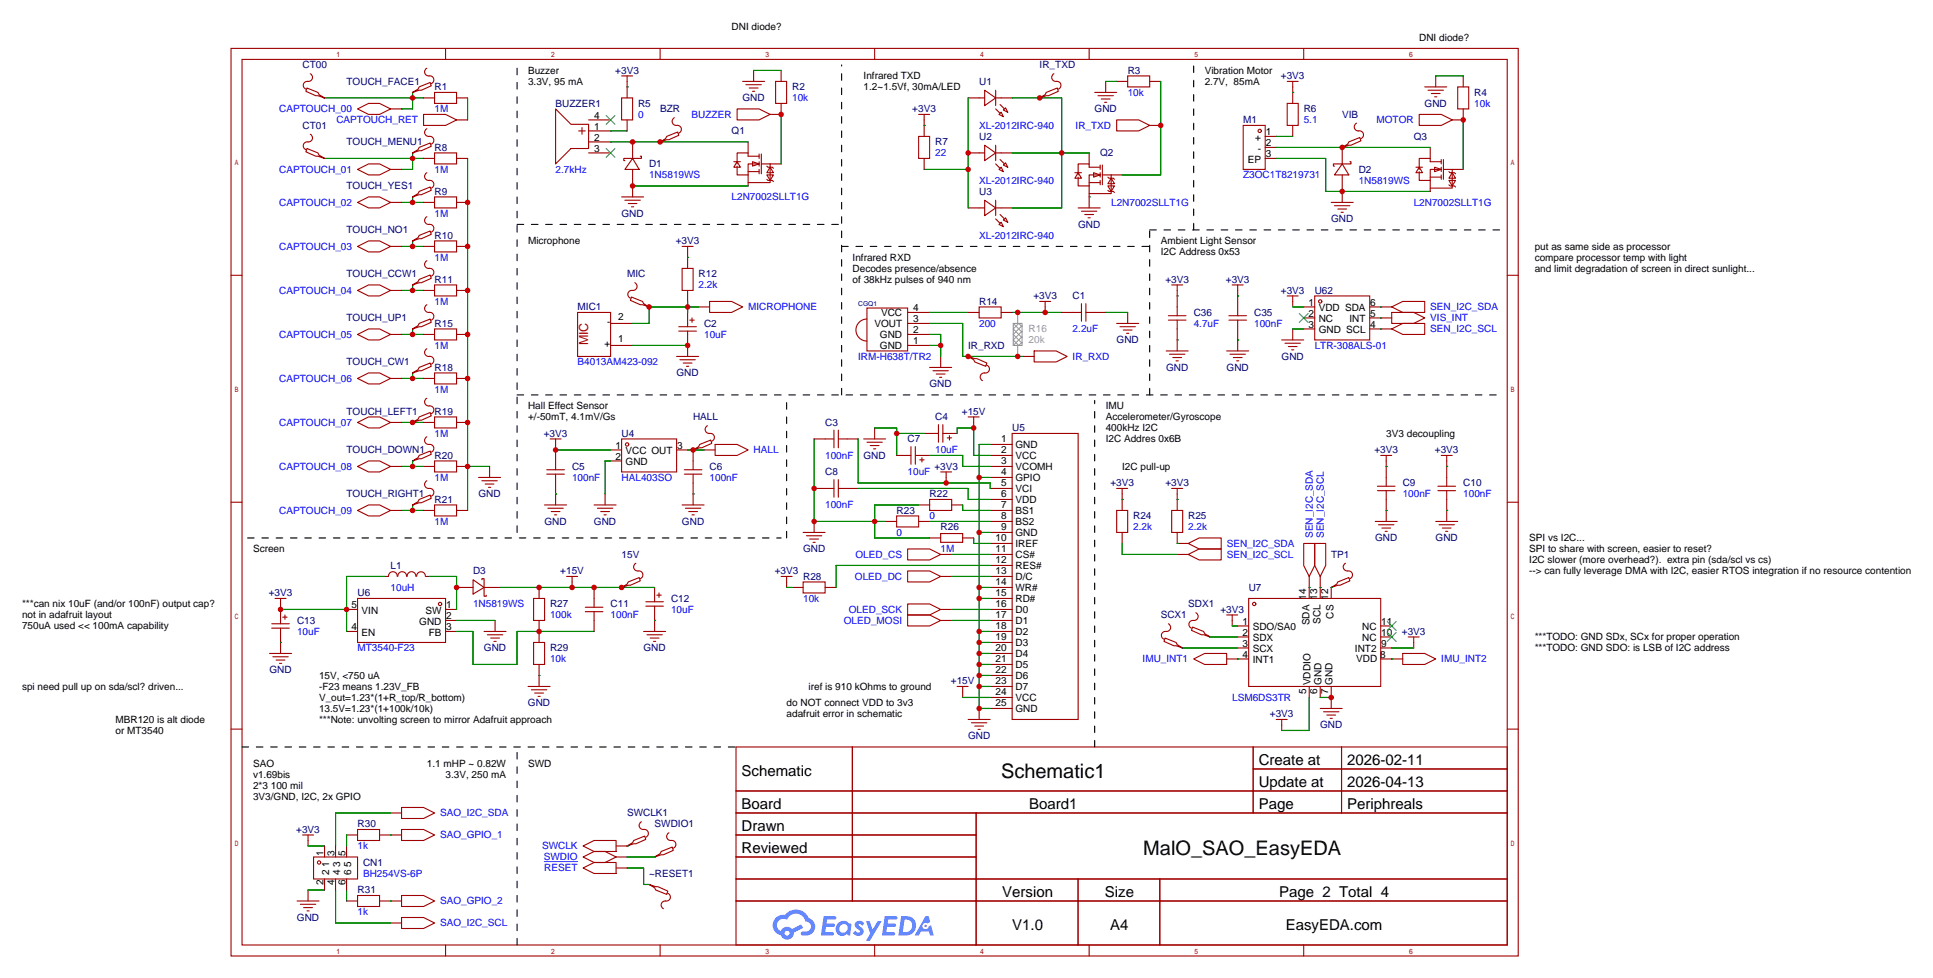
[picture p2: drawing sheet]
<svg xmlns="http://www.w3.org/2000/svg" width="446mm" height="226mm" viewBox="0 0 446 226" stroke-linecap="round" stroke-linejoin="round" font-family="sans-serif">
<g fill="none" stroke="#a10000" stroke-width=".25">
<path d="M53.3 11.2h297.2v209.5h-297.2zM55.9 13.7h292.1v204.5h-292.1zM102.9 11.2v2.5M152.4 11.2v2.5M201.9 11.2v2.5M251.5 11.2v2.5M301 11.2v2.5M53.3 63.6h2.6M348 63.6h2.5M53.3 116h2.6M348 116h2.5M53.3 168.3h2.6"/>
<path d="M169.9 172.5h178.1v45.7h-178.1zM196.8 172.5v35.5M289.3 172.5v15.2M289.3 177.5h58.7M309.7 172.5v15.2M348 168.3h2.5M169.9 182.6h178.1M169.9 187.7h178.1M169.9 192.8h55.5M169.9 197.9h55.5M225.4 187.7v30.5M102.9 218.2v2.5"/>
<path d="M152.4 218.2v2.5M169.9 202.9h178.1M169.9 208h178.1M201.9 218.2v2.5M248.9 202.9v15.3M251.5 218.2v2.5M267.8 202.9v15.3M301 218.2v2.5"/>
</g>
<g fill="#5487ff">
<path d="M197.7 212.9a1.3 1.3 0 0 1 1.8 .2l-.4 .7a.54 .54 0 0 0-.9-.3l.1 .2a1.28 1.28 0 0 1 .8 2.1 1.53 1.53 0 0 1-2.2-.3l.5-.6 .8 .4a.31 .31 0 0 0 .4-.2 .31 .31 0 0 0-.3-.4 1.12 1.12 0 0 1-.6-1.8z"/>
<path d="M199.9 212.7h.9l.6 2 1.2-2h.9l-2.7 4.5h-.9l1-1.7z"/>
<path d="M190.2 211.5h2.2a.46 .46 0 0 1 .5 .1 .46 .46 0 0 1 .1 .5l-.3 .2h-1.8l-.1 .9h1.6a.4 .4 0 0 1 .4 .5 .4 .4 0 0 1-.4 .3h-1.7l-.2 1.2h1.4a.46 .46 0 0 1 .5 .1 .46 .46 0 0 1 .1 .5l-.3 .2h-2.7z"/>
<path d="M204.3 211.5h2.2a.47 .47 0 0 1 .5 .1 .47 .47 0 0 1 .2 .5l-.4 .2h-1.8l-.1 .9h1.7a.4 .4 0 0 1 .3 .5 .4 .4 0 0 1-.4 .3h-1.7l-.2 1.2h1.4a.46 .46 0 0 1 .5 .1 .46 .46 0 0 1 .1 .5l-.3 .2h-2.7z"/>
<path d="M213.7 211.5h.7l.4 1.4-.7 .3a.75 .75 0 0 0-1.1 .3 .75 .75 0 0 0 .5 1.1 .75 .75 0 0 0 .9-.7l.5-.3 .7 2.4h-.9l-.2-1h-1.9l-.5 1h-.9z"/>
<path d="M208.1 211.5l-.7 4.5h1.5a2.27 2.27 0 0 0 2.6-2.3 2.27 2.27 0 0 0-2.7-2.2zM208.8 212.3a1.5 1.5 0 0 1 1.8 1.5 1.5 1.5 0 0 1-1.9 1.4h-.3z"/>
<path d="M193.5 213.1a1.6 1.6 0 0 0-.3 2.3 1.6 1.6 0 0 0 2.3 .2l.8 .4 .3-2.5-.2-.2-.4-.1a1.58 1.58 0 0 0-2.5-.1zM194.1 213.7a.99 .99 0 0 1 1.6 .5 .99 .99 0 0 1-1.3 1.1 .98 .98 0 0 1-.3-1.6z"/>
<path d="M179.1 211.9a2.37 2.37 0 0 0 1.2 4 1.54 1.54 0 0 0 1.7 1 1.54 1.54 0 0 0 1.3-1.6l2.1-1.1-.5-.7-2 1a1.57 1.57 0 0 0-2.6 .5 1.5 1.5 0 0 1-.8-2.1 1.5 1.5 0 0 1 2.2-.5 2.23 2.23 0 0 1 2.3-1.5 2.23 2.23 0 0 1 2 1.9 1.16 1.16 0 0 1 1.2 1 1.16 1.16 0 0 1-1.1 1.3h-.6a.47 .47 0 0 0-.6 .4 .47 .47 0 0 0 .4 .5 2.14 2.14 0 0 0 2.7-1.3 2.14 2.14 0 0 0-1.3-2.7 3.2 3.2 0 0 0-5.5-.8l-1.1 .1zM181.2 215.5a.58 .58 0 0 1 1.1 0 .58 .58 0 0 1-1.1 0z"/>
<circle cx="213.7" cy="213.8" r=".28"/>
</g>
<g fill="none" stroke="#a10000" stroke-width=".25">
<path d="M71.6 17a.98 .98 0 0 1 .5 1.3 .98 .98 0 0 1-1.3 .5 .93 .93 0 0 0-.8 .8 .93 .93 0 0 0 .6 1M98.6 15.7a.98 .98 0 0 0-.5 1.3 .98 .98 0 0 0 1.3 .5 .93 .93 0 0 1 .8 .8 .93 .93 0 0 1-.6 1M143.5 17.5h2.5M144.8 17.5v5.1M171.4 18.8h5.1M172.2 19.6h3.6M174 16.3v2.5M179.1 18.8h2.5v5.1h-2.5zM180.3 16.3v2.5M243.3 17a.98 .98 0 0 0-.4 1.3 .98 .98 0 0 0 1.3 .5 .93 .93 0 0 1 .7 .8 .93 .93 0 0 1-.6 1M255.3 18.8v2.5M257.8 18.8h2.5"/>
<path d="M260.3 17.5h5.1v2.6h-5.1zM265.4 18.8h2.6M297.2 18.8h2.5M298.4 18.8v5.1M331.5 17.5v2.6M337.8 17.5v2.6M70.9 34.3l2.5 1 .3 .5 1.2 .8-1.5-.5h-.5l-2.3-1zM70.9 20.3l2.5 1 .3 .5 1.2 .8-1.5-.5h-.5l-2.3-1zM71.6 31a.98 .98 0 0 1 .5 1.3 .98 .98 0 0 1-1.3 .5 .93 .93 0 0 0-.8 .8 .93 .93 0 0 0 .6 .9M74.7 36.6h.2M74.7 22.6h.2M82.5 25.1l2.6-1.2h2.5l2.6 1.2-2.6 1.3h-2.5z"/>
<path d="M82.5 39.1l2.6-1.3h2.5l2.6 1.3-2.6 1.3h-2.5zM90.2 39.1h2.5M90.2 25.1h2.5M95.2 35.3l1.3-.8 .3-.5 2.5-1 .3 .8-2.3 1h-.5zM95.2 21.3l1.3-.7 .3-.5 2.5-1.1 .3 .8-2.3 1h-.5zM95.2 35.3h.3M95.2 21.3h.3M97.8 26.4h5.1l2.5 1.3-2.5 1.3h-5.1zM97.8 36.6h2.5M97.8 22.6h2.5M98.6 29.7a.98 .98 0 0 0-.5 1.3 .98 .98 0 0 0 1.3 .5 .93 .93 0 0 1 .8 .8 .93 .93 0 0 1-.6 1M98.6 39.9a.98 .98 0 0 0-.5 1.3 .98 .98 0 0 0 1.3 .5 .93 .93 0 0 1 .8 .8 .93 .93 0 0 1-.6 .9"/>
<path d="M100.3 35.3h5.1v2.5h-5.1zM100.3 21.3h5.1v2.6h-5.1zM105.4 36.6h2.5M105.4 27.7h2.5M105.4 22.6h2.5M128.3 25.1l3.5 3.6h4.1v5.6h-4.1l-3.5 3.5zM133.6 30.2h1.5M134.4 29.5v1.5M135.9 35.3h5.1M135.9 30.2h5.1M135.9 27.7h5.1M135.9 32.8h5.1"/>
<path d="M143.5 22.6h2.5v5.1h-2.5zM144.8 27.7v2.5M146 36.6h-2v.5h.3M146 36.6l1.6 2.5h-3.3zM146 32.8v3.8M146 39.1v6.4M147.8 36.1h.3v.5h-2.1M152.4 32.8l1.3-.8 .2-.5 2.6-1 .2 .7-2.3 1.1h-.5zM152.4 32.8h.3M155.7 27.2a.98 .98 0 0 0-.4 1.3 .98 .98 0 0 0 1.2 .5 .93 .93 0 0 1 .8 .8 .93 .93 0 0 1-.6 .9M169.4 37.3h1.5M170.2 25.1h5.1l2.5 1.3-2.5 1.3h-5.1z"/>
<path d="M170.2 37.3l.7 1.3h-1.5zM170.2 38.4v2h2.5M172.7 39.6h2.6M172.7 32.8v2.5M173 20.3h2M173.7 37.3l1.6 .5-1.6 .6zM173.7 21.1h.5M175.3 36.1h-2.6v-.8h-2.5v2.5M175.3 37.8h-2.6v2.6M175.3 35.6v1M175.3 37.3v1.1M175.3 39.1v1"/>
<path d="M175.8 35.6v4.5M175.8 37.8h4.5M177 38.4l.3 .2h1l.3 .3M177.8 37.8v4.4h-5.1M177.8 38.6l.8 1.3h-1.6zM180.3 23.9v2.5h-2.5M212.1 31.5h2.5v5.1h-2.5zM212.1 26.4h2.5M213.4 26.4v5.1M213.4 36.6v2.5M223.5 35.3h3.8M223.5 22.6h3.8"/>
<path d="M227.3 33.5l2.6 1.8-2.6 1.8zM227.3 20.8l2.6 1.8-2.6 1.8zM229.9 37.8l1 1.1M229.9 35.3h3.8M229.9 20.8v3.6M229.9 33.5v3.6M229.9 25.1l1 1.1M229.9 22.6h3.8M230.6 39.1l.5-.5 .5 1zM230.6 26.4l.5-.5 .5 1zM230.9 36.8l1 1M230.9 24.1l1 1"/>
<path d="M231.6 38.1l.6-.5 .5 1zM231.6 25.4l.6-.5 .5 1zM240 22.6l1.3-.8 .3-.5 2.5-1 .2 .8-2.2 1h-.5zM240 22.6h.3M248.2 39.9h1.5M248.9 39.9l.8 1.2h-1.5zM251.5 35.3v2.5M252.5 39.9l1.5 .5-1.5 .5zM252.7 21.3h5.1M253.5 22.1h3.5M254 38.6h-2.5v-.8h-2.6v2.6M254 38.1v1"/>
<path d="M254 39.9v1M254.3 22.9h2M254.5 38.1v4.6M255 23.6h.5M257.8 27.7h5.1l2.5 1.3-2.5 1.2h-5.1zM265.4 29h2.6M287 29h5.1v10.1h-5.1zM292.1 31.5h2.5M292.1 34h2.5M292.1 36.6h2.5M297.2 23.9h2.5v5.1h-2.5zM298.4 29v2.5"/>
<path d="M309.9 37.8h-2.1v.6h.3M309.9 37.8l1.5 2.6h-3.3zM309.9 34l1.2-.7 .3-.5 2.5-1.1 .3 .8-2.3 1h-.5zM309.9 34h.2M309.9 34v3.8M311.7 37.3h.2v.5h-2M313.2 28.4a.98 .98 0 0 0-.4 1.3 .98 .98 0 0 0 1.2 .5 .93 .93 0 0 1 .8 .8 .93 .93 0 0 1-.6 1M326.9 38.6h1.5M327.7 26.4h5l2.6 1.3-2.6 1.3h-5zM327.7 38.6l.7 1.3h-1.5zM327.7 39.6v2.1h2.5M328.9 20.1h5.1"/>
<path d="M329.7 20.8h3.5M330.2 34v2.6M330.5 21.6h2M331.2 38.6l1.5 .5-1.5 .5zM331.2 22.4h.5M332.7 37.3h-2.5v-.7h-2.5v2.5M332.7 39.1h-2.5v2.6M332.7 36.8v1M332.7 38.6v1M333.2 36.8v4.6M333.2 39.1h4.6M334.5 39.6l.3 .3h1l.2 .2"/>
<path d="M335.3 39.1v4.3h-5.1M335.3 39.9l.7 1.2h-1.5zM336.5 20.1h2.6v5h-2.6zM337.8 25.1v2.6h-2.5M82.5 46.7l2.6-1.2h2.5l2.6 1.2-2.6 1.3h-2.5zM82.5 56.9l2.6-1.3h2.5l2.6 1.3-2.6 1.3h-2.5zM90.2 56.9h2.5M90.2 46.7h2.5M95.2 45.5l1.3-.8 .3-.5 2.5-1 .3 .7-2.3 1.1h-.5zM95.2 55.6l1.3-.7 .3-.5 2.5-1.1 .3 .8-2.3 1h-.5zM95.2 45.5h.3M95.2 55.6h.3"/>
<path d="M97.8 56.9h2.5M97.8 46.7h2.5M98.6 50a.98 .98 0 0 0-.5 1.3 .98 .98 0 0 0 1.3 .5 .93 .93 0 0 1 .8 .8 .93 .93 0 0 1-.6 1M100.3 45.5h5.1v2.5h-5.1zM100.3 55.6h5.1v2.6h-5.1zM105.4 56.9h2.5M105.4 46.7h2.5M143.5 45.5h5.1M144.3 46.2h3.5M145 47h2.1M145.8 47.8h.5M157.5 56.9h2.5"/>
<path d="M158.7 56.9v5.1M172.7 40.4v2.5M177 41.4l.3 .3h1l.3 .2M177 40.4h1.6l-.8 1.3zM223.5 48h3.8M227.3 46.2l2.6 1.8-2.6 1.8zM229.9 46.2v3.6M229.9 48h3.8M229.9 50.5l1 1.1M230.6 51.8l.5-.5 .5 1zM230.9 49.5l1 1M231.6 50.8l.6-.5 .5 1z"/>
<path d="M248.9 40.9v2h2.6M248.9 48h5.1M249.7 48.8h3.5M250.4 49.5h2.1M251.2 50.3h.5M251.5 42.2h2.5M251.5 42.9v5.1M254 40.4h-2.5v2.5M254 41.7v1M254.5 40.4h4.6M255.8 43.9l.2 .3h1l.3 .2M255.8 42.9h1.5l-.8 1.3z"/>
<path d="M255.8 40.9l.2 .2h1l.3 .3M256.5 40.4v4.3h-5M256.5 41.1l.8 1.3h-1.5zM307.3 46.7h5.1M308.1 47.5h3.6M308.9 48.3h2M309.6 49h.5M309.9 40.4v6.3M330.2 40.9h2.5M330.2 41.7v2.5M332.7 40.4v1M334.5 42.7l.3 .2h1l.2 .3"/>
<path d="M334.5 41.7h1.5l-.7 1.2zM82.5 67.1l2.6-1.3h2.5l2.6 1.3-2.6 1.2h-2.5zM82.5 77.2l2.6-1.3h2.5l2.6 1.3-2.6 1.3h-2.5zM90.2 77.2h2.5M90.2 67.1h2.5M95.2 65.8l1.3-.8 .3-.5 2.5-1 .3 .8-2.3 1h-.5zM95.2 75.9l1.3-.7 .3-.5 2.5-1 .3 .7-2.3 1h-.5zM95.2 65.8h.3M95.2 75.9h.3M97.8 77.2h2.5M97.8 67.1h2.5M98.6 60.2a.98 .98 0 0 0-.5 1.3 .98 .98 0 0 0 1.3 .5 .93 .93 0 0 1 .8 .8 .93 .93 0 0 1-.6 1"/>
<path d="M98.6 70.4a.98 .98 0 0 0-.5 1.2 .98 .98 0 0 0 1.3 .5 .93 .93 0 0 1 .8 .9 .93 .93 0 0 1-.6 .9M100.3 65.8h5.1v2.5h-5.1zM100.3 75.9h5.1v2.6h-5.1zM105.4 77.2h2.5M105.4 67.1h2.5M133.3 72.1h7.7v10.2h-7.7zM141 79.8h5M141 74.7h5M145.8 68.6l2.5 1 .3 .5 1.3 .8-1.6-.5h-.5l-2.3-1.1zM146.6 65.3a.98 .98 0 0 1 .4 1.3 .98 .98 0 0 1-1.3 .5 .93 .93 0 0 0-.8 .8 .93 .93 0 0 0 .6 .9M149.6 70.9h.3M156.7 75.4h4.1"/>
<path d="M156.7 76.5h4.1M157.5 62h2.5v5.1h-2.5zM158.7 67.1v2.5M158.7 72.1v3.3M158.7 76.5v5.8M159.3 73.9h1M159.8 73.4v1M161.3 70.9h2.5M163.8 69.6h5.1l2.5 1.3-2.5 1.2h-5.1zM200.2 71.1h9.3v9.9h-9.3zM200.2 73.7a2.54 2.54 0 0 0-2.6 2.5 2.54 2.54 0 0 0 2.6 2.5M209.5 79.8h5.1"/>
<path d="M209.5 74.7h5.1M209.5 77.2h5.1M209.5 72.1h5.1M223.5 72.1h2.6M226.1 70.9h5v2.5h-5zM231.1 72.1h2.6M240 69.6h2.6M241.3 69.6v2.5M245.1 72.1h4.6M249.7 70.1v4.1M250.7 72.1h4.6M250.7 70.1v4.1"/>
<path d="M257.8 74.7h5.1M258.6 75.4h3.5M259.3 76.2h2.1M260.1 77h.5M260.3 72.1v2.6M269.7 73.9h4.1M269.7 72.9h4.1M270.5 65.8h2.5M271.8 65.8v7.1M271.8 73.9v7.1M283.7 73.9h4.1M283.7 72.9h4.1"/>
<path d="M284.5 65.8h2.5M285.8 65.8v7.1M285.8 73.9v7.1M295.9 78.5h5.1M296.7 79.2h3.5M297.2 68.3h2.5M298.4 68.3v2.6M298.4 75.9v2.6M301 70.9h2.5M301 75.9h2.5M301 73.4h2.5M303.5 68.3h12.7v10.2h-12.7z"/>
<path d="M316.2 70.9h5.1M316.2 75.9h5.1M316.2 73.4h5.1M321.3 72.1h5.1l2.5 1.3-2.5 1.3h-5.1zM321.3 70.9l2.5-1.3h5.1v2.5h-5.1zM321.3 75.9l2.5-1.2h5.1v2.5h-5.1zM82.5 87.4l2.6-1.3h2.5l2.6 1.3-2.6 1.2h-2.5zM82.5 97.5l2.6-1.2h2.5l2.6 1.2-2.6 1.3h-2.5zM90.2 97.5h2.5M90.2 87.4h2.5M95.2 97.5l1.3-.7 .3-.5 2.5-1 .3 .7-2.3 1h-.5zM95.2 86.1l1.3-.8 .3-.5 2.5-1 .3 .8-2.3 1h-.5z"/>
<path d="M95.2 97.5h.3M95.2 86.1h.3M97.8 97.5h2.5M97.8 87.4h2.5M98.6 91.9a.98 .98 0 0 0-.5 1.3 .98 .98 0 0 0 1.3 .5 .93 .93 0 0 1 .8 .8 .93 .93 0 0 1-.6 1M98.6 80.5a.98 .98 0 0 0-.5 1.3 .98 .98 0 0 0 1.3 .5 .93 .93 0 0 1 .8 .8 .93 .93 0 0 1-.6 1M100.3 96.3h5.1v2.5h-5.1zM100.3 86.1h5.1v2.5h-5.1zM105.4 97.5h2.5M105.4 87.4h2.5M156.2 82.3h5.1M157 83.1h3.5"/>
<path d="M157.7 83.8h2.1M158.5 84.6h.5M163.3 98.3a.98 .98 0 0 0-.4 1.3 .98 .98 0 0 0 1.3 .5 .93 .93 0 0 1 .7 .8 .93 .93 0 0 1-.6 1M192.5 99.3v4.1M193.5 99.3v4.1M201.9 98.8v2.5M214.6 84.8h5.1M215.4 85.6h3.5M216.2 86.4h2M216.7 98v4.1M216.9 87.1h.5M217.2 82.3v2.5"/>
<path d="M217.7 98v4.1M223.5 82.3l1.5 .5h.6l2.2 1-.2 .8-2.6-1-.2-.5zM223.5 82.3h.3M223.5 96.3h2.6M224.8 96.3v2.5M227.8 84.3a.93 .93 0 0 1 .6 1.2 .93 .93 0 0 1-1.1 .6 .94 .94 0 0 0-1 .7 .94 .94 0 0 0 .5 1.1M236.2 82.3h2.6M238.8 81h5l2.6 1.3-2.6 1.3h-5zM269.2 81h5.1M270 81.8h3.6M270.8 82.6h2M271.5 83.3h.5"/>
<path d="M283.2 81h5.1M284 81.8h3.5M284.7 82.6h2.1M285.5 83.3h.5M297.4 80h2.1M298.2 80.8h.5M82.5 107.7l2.6-1.3h2.5l2.6 1.3-2.6 1.3h-2.5zM82.5 117.9l2.6-1.3h2.5l2.6 1.3-2.6 1.2h-2.5zM90.2 107.7h2.5M90.2 117.9h2.5M95.2 106.4l1.3-.7 .3-.5 2.5-1.1 .3 .8-2.3 1h-.5zM95.2 116.6l1.3-.8 .3-.5 2.5-1 .3 .8-2.3 1h-.5z"/>
<path d="M95.2 106.4h.3M95.2 116.6h.3M97.8 107.7h2.5M97.8 117.9h2.5M98.6 100.8a.98 .98 0 0 0-.5 1.3 .98 .98 0 0 0 1.3 .5 .93 .93 0 0 1 .8 .8 .93 .93 0 0 1-.6 1M98.6 111a.98 .98 0 0 0-.5 1.3 .98 .98 0 0 0 1.3 .5 .93 .93 0 0 1 .8 .8 .93 .93 0 0 1-.6 1M100.3 106.4h5.1v2.6h-5.1zM100.3 116.6h5.1v2.5h-5.1zM105.4 107.7h2.5M105.4 117.9h2.5M110.5 110.2h5.1M111.3 111h3.5"/>
<path d="M112 111.8h2M112.8 112.5h.5M113 107.7v2.5M125.7 116.6h5.1M126.2 108.5h4.1M126.2 109.5h4.1M126.5 117.3h3.5M127 101.3h2.5M127.3 118.1h2M128 118.9h.5M128.3 101.3v7.2M128.3 109.5v7.1"/>
<path d="M137.2 116.6h5M137.9 117.3h3.6M138.7 118.1h2M139.4 118.9h.6M139.7 114v2.6M141 106.4h2.5M141 103.9h2.5M143.5 101.3h12.7v7.7h-12.7zM156.2 103.9h2.5M157.5 116.6h5.1M158 108.5h4.1M158 109.5h4.1"/>
<path d="M158.2 117.3h3.6M159 118.1h2M159.8 118.9h.5M160 103.9l1.3-.8 .2-.5 2.6-1 .2 .8-2.2 1h-.6zM160 103.9h.3M160 103.9v4.6M160 109.5v7.1M162.6 103.9h2.5M165.1 102.6h5.1l2.5 1.3-2.5 1.3h-5.1zM188 112.8h4.5M188 101.3h4.5M192.5 110.7v4.1"/>
<path d="M193.5 112.8h4.6M193.5 101.3h4.6M193.5 110.7v4.1M199.4 101.3h5.1M200.2 102.1h3.5M200.9 102.9h2M201.7 103.6h.5M207 119.1h5.1v2.6h-5.1zM207 105.2h3.3M210.3 103.1v4.1M211.3 105.2h3.3M211.3 103.1v4.1"/>
<path d="M212.1 116.6h2.5M212.3 106.2h1.1M212.9 105.7v1M213.4 100.1h3.3M214.6 115.3h5.1v2.6h-5.1zM217.2 109h2.5M217.7 100.1h3.3M218.4 109v2.5M218.7 101.1h1M219.2 100.6v1M219.7 116.6h2.5M228.6 112.8h5.1"/>
<path d="M228.6 105.2h5.1M228.6 107.7h5.1M228.6 117.9h5.1M228.6 110.2h5.1M228.6 102.6h5.1M228.6 115.3h5.1M233.7 100.1h15.2v66h-15.2zM257.8 117.9h2.5v5h-2.5zM257.8 112.8h2.5M259.1 112.8v5.1M270.5 117.9h2.5v5h-2.5zM270.5 112.8h2.5"/>
<path d="M271.8 112.8v5.1M318 113.3h4.1M318 112.3h4.1M318.8 105.2h2.5M320 105.2v7.1M320 113.3v7.1M332 113.3h4M332 112.3h4M332.7 105.2h2.6M334 105.2v7.1M334 113.3v7.1M63.5 138.2h2.5"/>
<path d="M64.8 138.2v5.8M82.5 138.2h20.4v10.1h-20.4zM88.9 133.1h.8M89.7 133.1a1.01 1.01 0 0 1 1-1.1 1.01 1.01 0 0 1 1 1.1M91.8 133.1a1.01 1.01 0 0 1 1.1-1.1 1.01 1.01 0 0 1 1 1.1M94 133.1a1.01 1.01 0 0 1 1-1.1 1.01 1.01 0 0 1 1 1.1M96.2 133.1a1.01 1.01 0 0 1 1-1.1 1.01 1.01 0 0 1 1 1.1M98.3 133.1h.8M105.4 135.6h3.8M109.2 133.9l2.6 1.7-2.6 1.6zM111.3 133.9v-.3h.5v2M111.8 135.6v2.1h.5v-.3"/>
<path d="M111.8 135.6h3.8M123.2 138.2h2.5v5.1h-2.5zM124.5 135.6v2.6M130.8 133.1h2.5M132.1 133.1v2.5M137.2 135.6v4.6M143.5 135.6l1.3-.7 .2-.5 2.6-1 .2 .7-2.3 1h-.5zM143.5 135.6h.3M146.8 130a.98 .98 0 0 0-.4 1.3 .98 .98 0 0 0 1.2 .5 .93 .93 0 0 1 .8 .8 .93 .93 0 0 1-.6 1M149.1 138.9h4.1M149.1 140h4.1M151.1 135.6v3.3"/>
<path d="M151.1 140v5.8M151.6 137.4h1.1M152.1 136.9v1M180.3 133.1h2.6M181.6 133.1v2.5M182.9 135.6h2.5M185.4 134.4h5.1v2.5h-5.1zM185.4 122.9h5.1M186.2 123.7h3.5M186.9 124.5h2.1M187.7 125.2h.5M188 120.4v2.5"/>
<path d="M190.5 135.6h2.5M204.5 120.4h2.5M209.5 139.4h5.1l2.6 1.3-2.6 1.3h-5.1zM209.5 131.8h5.1l2.6 1.3-2.6 1.3h-5.1zM209.5 126.7h5.1l2.6 1.3-2.6 1.3h-5.1zM212.1 120.4h2.5M214.6 124.2h2.6M217.2 123.2h5v2h-5zM217.2 133.1h2.5M217.2 128h2.5M222.2 124.2h2.6M228.6 135.6h5.1"/>
<path d="M228.6 133.1h5.1M228.6 128h5.1M228.6 125.5h5.1M228.6 120.4h5.1M228.6 122.9h5.1M228.6 130.6h5.1M228.6 138.2h5.1M259.1 122.9v2.6M271.8 128h2.5M271.8 122.9v2.6h2.5M274.3 125.5l2.6-1.3h5v2.5h-5zM274.3 128l2.6-1.3h5v2.6h-5z"/>
<path d="M288.3 138.2h30.5v20.3h-30.5zM301 125.5h2.5v5.1l-1.2 2.5-1.3-2.5zM302.3 133.1v5.1M303.5 125.5h2.6v5.1l-1.3 2.5-1.3-2.5zM304.8 133.1v5.1M307.3 135.6l1.3-.7 .3-.5 2.5-1 .3 .7-2.3 1h-.5zM307.3 135.6v2.6M307.3 135.6h.3M310.6 130a.98 .98 0 0 0-.4 1.3 .98 .98 0 0 0 1.3 .5 .93 .93 0 0 1 .8 .8 .93 .93 0 0 1-.6 1M317.5 120.4h5.1M318.3 121.2h3.5M319 121.9h2.1"/>
<path d="M319.8 122.7h.5M331.5 120.4h5M332.2 121.2h3.6M333 121.9h2M333.8 122.7h.5M62.2 150.9h5.1M62.7 144h4.1M62.7 145h4.1M63 151.6h3.5M63.8 152.4h2M64.5 153.2h.5M64.8 145v5.9"/>
<path d="M65.3 142.5h1M65.8 142v1M80 140.7h2.5M80 145.8h2.5M102.9 140.7h2.5M102.9 143.3h2.5M102.9 145.8h2.5M111.8 145.8h5M112.5 146.6h3.6M113.3 147.3h2M114 148.1h.6M114.3 143.3v2.5"/>
<path d="M121.9 158.5h5.1M122.7 159.3h3.5M123.2 148.3h2.5v5.1h-2.5zM124.5 143.3v5M124.5 153.4v5.1M135.1 141.2h4.1M135.1 140.2h4.1M137.2 141.2v4.6M148.6 145.8h5.1M149.4 146.6h3.5M150.1 147.3h2M150.9 148.1h.5"/>
<path d="M209.5 142h5.1l2.6 1.3-2.6 1.2h-5.1zM217.2 140.7h2.5M217.2 143.3h2.5M221 158.5h2.5M222.2 158.5v2.5M228.6 140.7h5.1M228.6 143.3h5.1M228.6 145.8h5.1M228.6 148.3h5.1M228.6 150.9h5.1M228.6 153.4h5.1M228.6 156h5.1"/>
<path d="M228.6 158.5h5.1M269 147.3l2.5 1 .3 .5 1.2 .8-1.5-.5h-.5l-2.3-1zM269.7 144a.98 .98 0 0 1 .5 1.3 .98 .98 0 0 1-1.3 .5 .93 .93 0 0 0-.8 .8 .93 .93 0 0 0 .6 1M272.8 149.6h.2M275.3 144.8l2.6 1 .2 .5 1.3 .8-1.5-.5h-.5l-2.3-1.1zM275.6 152.1l2.5-1.2h5.1v2.5h-5.1zM276.1 141.5a.98 .98 0 0 1 .4 1.3 .98 .98 0 0 1-1.2 .5 .93 .93 0 0 0-.8 .8 .93 .93 0 0 0 .6 .9M279.1 147.1h.3M283.2 152.1h5.1M283.2 142h2.6M284.5 142v2.5M285.8 144.5h2.5"/>
<path d="M285.8 147.1h2.5M285.8 149.6h2.5M302.3 158.5v2.5M304.8 158.5v2.5M307.3 158.5v5.1M318.8 144.5h2.5M318.8 147.1h2.5M318.8 149.6h2.5M318.8 152.1h5M323.8 150.9h5.1l2.6 1.2-2.6 1.3h-5.1zM325.1 147.1h2.6M326.4 147.1v2.5"/>
<path d="M123.4 160h2.1M124.2 160.8h.5M223.5 166.1h5.1M224.3 166.9h3.5M225 167.6h2.1M225.8 168.4h.5M226.1 163.6v2.5M228.6 163.6h5.1M228.6 161h5.1M294.6 166.1h2.6M295.9 166.1v2.6M304.8 163.6h5.1"/>
<path d="M305.6 164.3h3.5M306.3 165.1h2.1M307.1 165.9h.5M69.8 192.8h2.6M71.1 192.8v2.5M72.4 197.9h10.1v5h-10.1zM74.9 195.3v2.6M77.5 195.3v2.6M80 192.8h2.5M80 195.3v2.6M82.5 191.5h5.1v2.6h-5.1zM87.6 192.8h5.1"/>
<path d="M90.2 187.7h2.5M92.7 186.4h5.1l2.5 1.3-2.5 1.3h-5.1zM92.7 191.5h5.1l2.5 1.3-2.5 1.3h-5.1zM134.6 197.9l2.6-1.3h2.5l2.5 1.3-2.5 1.2h-2.5zM134.6 195.3l2.6-1.2h5v2.5h-5zM142.2 197.9h2.6M142.2 195.3h2.8M144.8 195.3l1.2-.7 .3-.5 2.5-1.1 .3 .8-2.3 1h-.5zM148.1 189.7a.98 .98 0 0 0-.4 1.3 .98 .98 0 0 0 1.2 .5 .93 .93 0 0 1 .8 .8 .93 .93 0 0 1-.6 1M151.1 197.9l1.3-.8 .3-.5 2.5-1 .2 .7-2.2 1.1h-.5zM151.1 197.9h.3M154.4 192.3a.98 .98 0 0 0-.4 1.3 .98 .98 0 0 0 1.3 .5 .93 .93 0 0 1 .7 .8 .93 .93 0 0 1-.6 .9"/>
<path d="M68.6 208h5.1M69.3 208.8h3.6M70.1 209.6h2M70.9 210.3h.5M71.1 205.5v2.5M74.9 202.9v2.6M77.5 202.9v2.6M80 208h2.5M80 202.9v2.6M82.5 206.8h5.1v2.5h-5.1zM87.6 208h5.1M90.2 213.1h2.5"/>
<path d="M92.7 211.8h5.1l2.5 1.3-2.5 1.3h-5.1zM92.7 206.8h5.1l2.5 1.2-2.5 1.3h-5.1zM134.6 200.4l2.6-1.3h5v2.6h-5zM142.2 200.4h2.6M149.9 204.2l1.5 .5h.5l2.3 1-.3 .8-2.5-1-.3-.5zM149.9 204.2h.2M154.2 206.2a.93 .93 0 0 1 .5 1.2 .93 .93 0 0 1-1 .6 .94 .94 0 0 0-1 .7 .94 .94 0 0 0 .5 1.1"/>
<circle cx="290.8" cy="30.2" r=".38"/>
<circle cx="304.8" cy="69.6" r=".38"/>
<circle cx="144.8" cy="102.6" r=".38"/>
<circle cx="101.6" cy="139.4" r=".38"/>
<circle cx="289.6" cy="139.4" r=".38"/>
<circle cx="73.7" cy="199.1" r=".38"/>
</g>
<path d="M140 26.7l2 2M140 34.3l2 2M142 26.7l-2 2M142 34.3l-2 2M300 72.4l2 2M302 72.4l-2 2M320.3 146.1l2 2M320.3 143.5l2 2M322.3 146.1l-2 2M322.3 143.5l-2 2" fill="none" stroke="#3c3" stroke-width=".25"/>
<g fill="none" stroke="#008700" stroke-width=".25">
<path d="M174 16.3h6.3M255.3 18.8h2.5M268 18.8v21.6h-8.9M331.5 17.5h6.3M74.9 36.6h22.9M74.9 22.6h22.9M95.2 35.3v3.8h-2.5M95.2 21.3v3.8h-2.5M107.9 22.6v5.1M107.9 36.6v81.3M141 32.8h31.7M141 30.2h3.8"/>
<path d="M144.8 20.1h.1M180.3 26.4v11.4M213.4 29h.1M213.4 39.1h10.1M223.5 22.6v25.4M233.7 22.6h11.4v25.4h-11.4M233.7 35.3h17.8M294.6 36.6h11.5v7.6h24.1M294.6 34h35.6M294.6 31.5h3.8M298.4 21.3h.1M337.8 27.7v11.4"/>
<path d="M92.7 46.7h5.1M92.7 56.9h5.1M95.2 45.5v1.2M95.2 55.6v1.3M146 42.9h26.7M158.7 59.4h.1M251.5 45.5h.1M92.7 77.2h5.1M92.7 67.1h5.1M95.2 65.8v1.3M95.2 75.9v1.3M146 79.8h12.7"/>
<path d="M158.7 69.6v2.5M161.3 70.9h-11.4v3.8h-3.9M214.6 77.2h2.6v5.1M214.6 79.8h2.6M214.6 72.1h8.9M214.6 74.7h7.6v7.6h14M233.7 72.1h11.4M255.3 72.1h5M271.8 68.3h.1M271.8 78.5h.1M285.8 68.3h.1M285.8 78.5h.1"/>
<path d="M298.4 70.9h2.6M298.4 75.9h2.6M318.8 73.4h.1M318.8 70.9h.1M318.8 75.9h.1M92.7 97.5h5.1M92.7 87.4h5.1M95.2 86.1v1.3M201.9 98.8h5.1v6.4M92.7 107.7h5.1M92.7 117.9h5.1M95.2 106.4v1.3"/>
<path d="M95.2 116.6v1.3M107.9 107.7h5.1M128.3 114h.1M128.3 103.9h12.7M141 106.4h-1.3v7.6M158.7 103.9h3.9M160 114h.1M188 101.3v19.1h16.5M198.1 112.8h25.4v2.5h5.1M198.1 101.3v10.2h30.5v1.3M207 100.1h6.4M212.1 116.6h-10.2v7.6h12.7"/>
<path d="M214.6 105.2h7.6v2.5h6.4M221 100.1v-1.3h3.8v6.4h3.8M222.2 116.6v1.3h6.4M226.1 110.2h2.5M228.6 102.6h-2.5v61h2.5M259.1 115.3h.1M271.8 115.3h.1M320 107.7h.1M320 117.9h.1M334 107.7h.1M334 117.9h.1M88.9 133.1h-8.9v12.7"/>
<path d="M99.1 133.1h6.3v7.6M115.6 135.6h35.5M181.6 135.6h1.3M214.6 120.4h14M219.7 128h8.9M219.7 133.1h8.9M224.8 124.2v1.3h3.8M226.1 138.2h2.5M226.1 135.6h2.5M226.1 122.9h2.5M228.6 130.6h-35.6v5M259.1 125.5v2.5h12.7"/>
<path d="M271.8 125.5h.1M302.3 135.6h.1M304.8 135.6h.1M307.3 135.6h.1M64.8 148.3h.1M64.8 140.7h15.2M105.4 145.8h3.8v7.6h10.2v-7.6h17.8M105.4 143.3h8.9M124.5 156h.1M151.1 143.3h.1M219.7 140.7h8.9M219.7 143.3h8.9"/>
<path d="M226.1 158.5h2.5M226.1 156h2.5M226.1 153.4h2.5M226.1 150.9h2.5M226.1 148.3h2.5M226.1 145.8h2.5M273 149.6h12.8M279.4 147.1h6.4M284.5 144.5h1.3M285.8 152.1h.1M321.3 152.1h.1M321.3 149.6h5.1"/>
<path d="M222.2 161h6.4M302.3 161v7.7h-6.4M304.8 161h2.5M71.1 195.3h3.8M80 192.8v2.5M90.2 192.8h.1M90.2 187.7h-12.7v7.6M144.8 195.3h.1M144.8 197.9h6.3M71.1 205.5h3.8M77.5 205.5v7.6h12.7M80 205.5v2.5"/>
<path d="M90.2 208h.1M144.8 200.4h3.8v3.8h1.3"/>
</g>
<g fill="none" stroke="#000" stroke-width=".25" stroke-dasharray="1.5 1.8">
<path d="M119.4 51.8h74.9M194.3 56.9h71.1M265.4 53.1h82.6M275.6 53.1v-38.1M119.4 91.2h226M194.3 91.2v-76.2M265.4 91.2v-38.1M57.1 124.2h123.2M119.4 122.9v-107.9M181.6 124.2v-33M55.9 172.5h114.3M252.7 172.5v-80"/>
<path d="M119.4 218.2v-45.7"/>
</g>
<path d="M125.7 198.9h7.6" fill="none" stroke="#00f" stroke-width=".23"/>
<path d="M233.9 74.7h2.1v5.1h-2.1zM234.9 72.1v2.6M234.9 79.8v2.5" fill="none" stroke="#999" stroke-width=".25"/>
<path d="M233.9 74.7l2.1 2M236 75.4l-.8-.7-1.3 1.2 2.1 2.1M236 75.2l-2.1 2 2.1 2M236 76.5l-2.1 2 1.3 1.3 .8-.8M236 77.7l-2.1 2.1" fill="none" stroke="#999" stroke-width=".23"/>
<g fill="#c00">
<circle cx="217.2" cy="79.8" r=".63"/>
<circle cx="307.3" cy="161" r=".63"/>
<circle cx="235" cy="72.1" r=".63"/>
<circle cx="241.3" cy="72.1" r=".63"/>
<circle cx="223.5" cy="82.3" r=".63"/>
<circle cx="235" cy="82.3" r=".63"/>
<circle cx="158.8" cy="70.9" r=".63"/>
<circle cx="149.9" cy="70.9" r=".63"/>
<circle cx="158.8" cy="79.8" r=".63"/>
<circle cx="146.1" cy="42.9" r=".63"/>
<circle cx="152.4" cy="32.8" r=".63"/>
<circle cx="146.1" cy="32.8" r=".63"/>
<circle cx="309.9" cy="44.2" r=".63"/>
<circle cx="180.3" cy="26.4" r=".63"/>
<circle cx="223.5" cy="35.3" r=".63"/>
<circle cx="223.5" cy="39.1" r=".63"/>
<circle cx="268" cy="29" r=".63"/>
<circle cx="245.1" cy="35.3" r=".63"/>
<circle cx="240" cy="22.6" r=".63"/>
<circle cx="309.9" cy="34" r=".63"/>
<circle cx="337.8" cy="27.7" r=".63"/>
<circle cx="95.3" cy="97.5" r=".63"/>
<circle cx="108" cy="107.7" r=".63"/>
<circle cx="108" cy="97.5" r=".63"/>
<circle cx="108" cy="87.4" r=".63"/>
<circle cx="108" cy="77.2" r=".63"/>
<circle cx="108" cy="67.1" r=".63"/>
<circle cx="108" cy="56.9" r=".63"/>
<circle cx="108" cy="46.7" r=".63"/>
<circle cx="95.3" cy="117.9" r=".63"/>
<circle cx="95.3" cy="36.6" r=".63"/>
<circle cx="95.3" cy="46.7" r=".63"/>
<circle cx="95.3" cy="56.9" r=".63"/>
<circle cx="95.3" cy="67.1" r=".63"/>
<circle cx="95.3" cy="77.2" r=".63"/>
<circle cx="95.3" cy="87.4" r=".63"/>
<circle cx="95.3" cy="107.7" r=".63"/>
<circle cx="226.1" cy="163.6" r=".63"/>
<circle cx="226.1" cy="158.5" r=".63"/>
<circle cx="226.1" cy="156" r=".63"/>
<circle cx="226.1" cy="153.4" r=".63"/>
<circle cx="226.1" cy="150.9" r=".63"/>
<circle cx="226.1" cy="148.3" r=".63"/>
<circle cx="226.1" cy="145.8" r=".63"/>
<circle cx="226.1" cy="138.2" r=".63"/>
<circle cx="226.1" cy="135.6" r=".63"/>
<circle cx="226.1" cy="122.9" r=".63"/>
<circle cx="226.1" cy="110.2" r=".63"/>
<circle cx="201.9" cy="120.4" r=".63"/>
<circle cx="188" cy="120.4" r=".63"/>
<circle cx="188" cy="112.8" r=".63"/>
<circle cx="64.8" cy="140.7" r=".63"/>
<circle cx="80" cy="140.7" r=".63"/>
<circle cx="105.4" cy="135.6" r=".63"/>
<circle cx="137.2" cy="135.6" r=".63"/>
<circle cx="132.1" cy="135.6" r=".63"/>
<circle cx="124.5" cy="135.6" r=".63"/>
<circle cx="143.5" cy="135.6" r=".63"/>
<circle cx="124.5" cy="145.8" r=".63"/>
<circle cx="207" cy="100.1" r=".63"/>
<circle cx="224.8" cy="98.8" r=".63"/>
<circle cx="218.4" cy="111.5" r=".63"/>
<circle cx="95.3" cy="22.6" r=".63"/>
<circle cx="128.3" cy="103.9" r=".63"/>
<circle cx="160" cy="103.9" r=".63"/>
</g>
<g font-size="4.6">
<text x="231.1" y="179.6">Schematic1</text>
<text x="264" y="197.3">MalO_SAO_EasyEDA</text>
</g>
<g font-size="3.5">
<text x="171.2" y="179.2">Schematic</text>
<text x="290.6" y="176.7">Create at</text>
<text x="311" y="176.7">2026-02-11</text>
<text x="290.6" y="181.8">Update at</text>
<text x="311" y="181.8">2026-04-13</text>
<text x="171.2" y="186.8">Board</text>
<text x="171.2" y="191.9">Drawn</text>
<text x="237.6" y="186.8">Board1</text>
<text x="290.6" y="186.8">Page</text>
<text x="311" y="186.8">Periphreals</text>
<text x="171.2" y="197">Reviewed</text>
<text x="231.4" y="207.2">Version</text>
<text x="255.1" y="207.2">Size</text>
<text x="295.3" y="207.2">Page 2 Total 4</text>
<text x="233.7" y="214.8">V1.0</text>
<text x="256.3" y="214.8">A4</text>
<text x="296.8" y="214.8">EasyEDA.com</text>
</g>
<text font-size="2.9" fill="#a00000" x="135.8" y="79.8" transform="rotate(-90 135.8 79.8)">MIC</text>
<g font-size="2.3">
<text x="168.9" y="6.9">DNI diode?</text>
<text x="327.7" y="9.4">DNI diode?</text>
<text x="121.9" y="17.1">Buzzer</text>
<text x="278.1" y="17.1">Vibration Motor</text>
<text x="121.9" y="19.6">3.3V, 95 mA</text>
<text x="199.4" y="18.3">Infrared TXD</text>
<text x="199.4" y="20.9">1.2~1.5Vf, 30mA/LED</text>
<text x="278.1" y="19.6">2.7V, 85mA</text>
<text x="137.2" y="27.5">4</text>
<text x="137.2" y="30">1</text>
<text x="137.2" y="35.1">3</text>
<text x="137.2" y="32.5">2</text>
<text x="289.8" y="32.5">+</text>
<text x="290.4" y="35.1">-</text>
<text x="292.2" y="31.3">1</text>
<text x="292.2" y="33.8">2</text>
<text x="288.1" y="37.6">EP</text>
<text x="292.2" y="36.3">3</text>
<text x="121.9" y="56.4">Microphone</text>
<text x="268" y="56.4">Ambient Light Sensor</text>
<text x="268" y="59">I2C Address 0x53</text>
<text x="354.3" y="57.7">put as same side as processor</text>
<text x="196.8" y="60.2">Infrared RXD</text>
<text x="196.8" y="62.8">Decodes presence/absence</text>
<text x="196.8" y="65.3">of 38kHz pulses of 940 nm</text>
<text x="354.3" y="60.2">compare processor temp with light</text>
<text x="354.3" y="62.8">and limit degradation of screen in direct sunlight...</text>
<text x="210.8" y="71.9">4</text>
<text x="302.1" y="70.6">1</text>
<text x="304.5" y="71.9">VDD SDA</text>
<text x="316.4" y="70.6">6</text>
<text x="140.2" y="75">-</text>
<text x="142.7" y="74">2</text>
<text x="201.9" y="75.5">VOUT</text>
<text x="203.4" y="72.9">VCC</text>
<text x="210.8" y="77">2</text>
<text x="210.8" y="74.4">3</text>
<text x="302.1" y="73.2">2</text>
<text x="302.1" y="75.7">3</text>
<text x="304.5" y="74.4">NC</text>
<text x="304.5" y="77">GND SCL</text>
<text x="311.6" y="74.4">INT</text>
<text x="316.4" y="75.7">4</text>
<text x="316.4" y="73.2">5</text>
<text x="139.6" y="80.1">+</text>
<text x="142.7" y="79">1</text>
<text x="203.2" y="80.5">GND</text>
<text x="203.2" y="78">GND</text>
<text x="210.8" y="79.5">1</text>
<text x="121.9" y="94.5">Hall Effect Sensor</text>
<text x="255.3" y="94.5">IMU</text>
<text x="121.9" y="97.1">+/-50mT, 4.1mV/Gs</text>
<text x="255.3" y="97.1">Accelerometer/Gyroscope</text>
<text x="255.3" y="99.6">400kHz I2C</text>
<text x="320" y="100.9">3V3 decoupling</text>
<text x="142.1" y="103.7">1</text>
<text x="142.1" y="106.2">2</text>
<text x="144.4" y="104.9">VCC OUT</text>
<text x="144.4" y="107.5">GND</text>
<text x="156.3" y="103.7">3</text>
<text x="231.1" y="102.2">1</text>
<text x="231.1" y="104.7">2</text>
<text x="231.1" y="107.2">3</text>
<text x="234.4" y="103.4">GND</text>
<text x="234.4" y="106">VCC</text>
<text x="255.3" y="102.2">I2C Addres 0x6B</text>
<text x="231.1" y="109.8">4</text>
<text x="231.1" y="112.3">5</text>
<text x="234.4" y="108.5">VCOMH</text>
<text x="234.4" y="111">GPIO</text>
<text x="234.4" y="113.6">VCI</text>
<text x="259.1" y="108.5">I2C pull-up</text>
<text x="231.1" y="114.9">6</text>
<text x="231.1" y="117.4">7</text>
<text x="231.1" y="119.9">8</text>
<text x="234.4" y="116.1">VDD</text>
<text x="234.4" y="118.7">BS1</text>
<text x="229.8" y="125">10</text>
<text x="231.1" y="122.5">9</text>
<text x="234.4" y="121.2">BS2</text>
<text x="234.4" y="123.7">GND</text>
<text x="353.1" y="125">SPI vs I2C...</text>
<text x="58.4" y="127.6">Screen</text>
<text x="229.8" y="127.6">11</text>
<text x="229.8" y="130.1">12</text>
<text x="234.4" y="126.3">IREF</text>
<text x="234.4" y="128.8">CS#</text>
<text x="234.4" y="131.4">RES#</text>
<text x="353.1" y="127.6">SPI to share with screen, easier to reset?</text>
<text x="353.1" y="130.1">I2C slower (more overhead?). extra pin (sda/scl vs cs)</text>
<text x="229.8" y="132.6">13</text>
<text x="229.8" y="135.2">14</text>
<text x="229.8" y="137.7">15</text>
<text x="234.4" y="133.9">D/C</text>
<text x="234.4" y="136.4">WR#</text>
<text x="353.1" y="132.6">--&gt; can fully leverage DMA with I2C, easier RTOS integration if no resource contention</text>
<text x="5.1" y="140.3">***can nix 10uF (and/or 100nF) output cap?</text>
<text x="5.1" y="142.8">not in adafruit layout</text>
<text x="81.1" y="140.5">5</text>
<text x="83.5" y="141.8">VIN</text>
<text x="98.2" y="141.8">SW</text>
<text x="103" y="140.5">1</text>
<text x="103" y="143">2</text>
<text x="229.8" y="140.3">16</text>
<text x="229.8" y="142.8">17</text>
<text x="234.4" y="139">RD#</text>
<text x="234.4" y="141.5">D0</text>
<text x="301.5" y="138.5" transform="rotate(-90 301.5 138.5)">14</text>
<text x="304.1" y="138.5" transform="rotate(-90 304.1 138.5)">13</text>
<text x="306.6" y="138.5" transform="rotate(-90 306.6 138.5)">12</text>
<text x="307.9" y="142.8" transform="rotate(-90 307.9 142.8)">CS</text>
<text x="5.1" y="145.3">750uA used &lt;&lt; 100mA capability</text>
<text x="81.1" y="145.6">4</text>
<text x="83.5" y="146.8">EN</text>
<text x="96.8" y="144.3">GND</text>
<text x="99" y="146.8">FB</text>
<text x="103" y="145.6">3</text>
<text x="229.8" y="145.3">18</text>
<text x="229.8" y="147.9">19</text>
<text x="234.4" y="144.1">D1</text>
<text x="234.4" y="146.6">D2</text>
<text x="234.4" y="149.1">D3</text>
<text x="286.9" y="144.3">1</text>
<text x="286.9" y="146.8">2</text>
<text x="286.9" y="149.4">3</text>
<text x="289.2" y="145.6">SDO/SA0</text>
<text x="289.2" y="148.1">SDX</text>
<text x="302.3" y="144.3" transform="rotate(-90 302.3 144.3)">SDA</text>
<text x="304.8" y="144.1" transform="rotate(-90 304.8 144.1)">SCL</text>
<text x="314.5" y="148.1">NC</text>
<text x="314.5" y="145.6">NC</text>
<text x="318.9" y="149.4">9</text>
<text x="318.9" y="146.8">10</text>
<text x="318.9" y="144.3">11</text>
<text x="354.3" y="147.9">***TODO: GND SDx, SCx for proper operation</text>
<text x="229.8" y="150.4">20</text>
<text x="229.8" y="153">21</text>
<text x="229.8" y="155.5">22</text>
<text x="234.4" y="151.7">D4</text>
<text x="234.4" y="154.2">D5</text>
<text x="286.9" y="151.9">4</text>
<text x="289.2" y="150.6">SCX</text>
<text x="289.2" y="153.2">INT1</text>
<text x="312.8" y="150.6">INT2</text>
<text x="313.1" y="152.9">VDD</text>
<text x="318.6" y="151.9">8</text>
<text x="354.3" y="150.4">***TODO: GND SDO: is LSB of I2C address</text>
<text x="5.1" y="159.3">spi need pull up on sda/scl? driven...</text>
<text x="73.7" y="156.8">15V, &lt;750 uA</text>
<text x="73.7" y="159.3">-F23 means 1.23V_FB</text>
<text x="73.7" y="161.8">V_out=1.23*(1+R_top/R_bottom)</text>
<text x="186.7" y="159.3">iref is 910 kOhms to ground</text>
<text x="229.8" y="158">23</text>
<text x="229.8" y="160.6">24</text>
<text x="234.4" y="156.8">D6</text>
<text x="234.4" y="159.3">D7</text>
<text x="234.4" y="161.8">VCC</text>
<text x="301.5" y="160.1" transform="rotate(-90 301.5 160.1)">5</text>
<text x="302.6" y="158.2" transform="rotate(-90 302.6 158.2)">VDDIO</text>
<text x="304.1" y="160.1" transform="rotate(-90 304.1 160.1)">6</text>
<text x="305.1" y="158.2" transform="rotate(-90 305.1 158.2)">GND</text>
<text x="306.6" y="160.1" transform="rotate(-90 306.6 160.1)">7</text>
<text x="307.6" y="158.2" transform="rotate(-90 307.6 158.2)">GND</text>
<text x="26.7" y="166.9">MBR120 is alt diode</text>
<text x="73.7" y="164.4">13.5V=1.23*(1+100k/10k)</text>
<text x="73.7" y="166.9">***Note: unvolting screen to mirror Adafruit approach</text>
<text x="181.6" y="163.1">do NOT connect VDD to 3v3</text>
<text x="181.6" y="165.7">adafruit error in schematic</text>
<text x="229.8" y="163.1">25</text>
<text x="234.4" y="164.4">GND</text>
<text x="26.7" y="169.5">or MT3540</text>
<text x="58.4" y="177.1">SAO</text>
<text x="58.4" y="179.6">v1.69bis</text>
<text x="98.6" y="177.1">1.1 mHP ~ 0.82W</text>
<text x="102.8" y="179.6">3.3V, 250 mA</text>
<text x="121.9" y="177.1">SWD</text>
<text x="58.4" y="182.2">2*3 100 mil</text>
<text x="58.4" y="184.7">3V3/GND, I2C, 2x GPIO</text>
<text x="74.7" y="197.7" transform="rotate(-90 74.7 197.7)">1</text>
<text x="77.2" y="197.7" transform="rotate(-90 77.2 197.7)">3</text>
<text x="79.8" y="197.7" transform="rotate(-90 79.8 197.7)">5</text>
<text x="76" y="202" transform="rotate(-90 76 202)">2</text>
<text x="76" y="200.1" transform="rotate(-90 76 200.1)">1</text>
<text x="78.5" y="202" transform="rotate(-90 78.5 202)">4</text>
<text x="78.5" y="200.1" transform="rotate(-90 78.5 200.1)">3</text>
<text x="81.1" y="202" transform="rotate(-90 81.1 202)">6</text>
<text x="81.1" y="200.1" transform="rotate(-90 81.1 200.1)">5</text>
<text x="74.7" y="204.4" transform="rotate(-90 74.7 204.4)">2</text>
<text x="77.2" y="204.4" transform="rotate(-90 77.2 204.4)">4</text>
<text x="79.8" y="204.4" transform="rotate(-90 79.8 204.4)">6</text>
</g>
<g font-size="2.3" fill="#000080">
<text x="69.8" y="15.8">CT00</text>
<text x="142.1" y="17.1">+3V3</text>
<text x="240" y="15.8">IR_TXD</text>
<text x="260.3" y="17.1">R3</text>
<text x="80" y="19.6">TOUCH_FACE1</text>
<text x="100.3" y="20.9">R1</text>
<text x="171.4" y="23.4">GND</text>
<text x="182.9" y="20.9">R2</text>
<text x="226.1" y="19.6">U1</text>
<text x="295.7" y="18.3">+3V3</text>
<text x="340.4" y="22.1">R4</text>
<text x="69.8" y="29.8">CT01</text>
<text x="128.3" y="24.7">BUZZER1</text>
<text x="147.3" y="24.7">R5</text>
<text x="152.4" y="26">BZR</text>
<text x="210.6" y="26">+3V3</text>
<text x="252.7" y="26">GND</text>
<text x="287" y="28.5">M1</text>
<text x="301" y="26">R6</text>
<text x="309.9" y="27.2">VIB</text>
<text x="328.9" y="24.7">GND</text>
<text x="80" y="33.6">TOUCH_MENU1</text>
<text x="100.3" y="34.8">R8</text>
<text x="168.9" y="31">Q1</text>
<text x="215.9" y="33.6">R7</text>
<text x="226.1" y="32.3">U2</text>
<text x="326.4" y="32.3">Q3</text>
<text x="149.9" y="38.7">D1</text>
<text x="254" y="36.1">Q2</text>
<text x="313.7" y="39.9">D2</text>
<text x="80" y="43.7">TOUCH_YES1</text>
<text x="100.3" y="45">R9</text>
<text x="226.1" y="45">U3</text>
<text x="80" y="53.9">TOUCH_NO1</text>
<text x="143.5" y="50.1">GND</text>
<text x="248.9" y="52.6">GND</text>
<text x="307.3" y="51.4">GND</text>
<text x="100.3" y="55.2">R10</text>
<text x="156" y="56.4">+3V3</text>
<text x="80" y="64.1">TOUCH_CCW1</text>
<text x="100.3" y="65.3">R11</text>
<text x="144.8" y="64.1">MIC</text>
<text x="161.3" y="64.1">R12</text>
<text x="269.1" y="65.3">+3V3</text>
<text x="283" y="65.3">+3V3</text>
<text x="133.3" y="71.7">MIC1</text>
<text x="226.1" y="70.4">R14</text>
<text x="238.6" y="69.1">+3V3</text>
<text x="247.6" y="69.1">C1</text>
<text x="295.7" y="67.9">+3V3</text>
<text x="303.5" y="67.9">U62</text>
<text x="80" y="74.2">TOUCH_UP1</text>
<text x="100.3" y="75.5">R15</text>
<text x="162.6" y="75.5">C2</text>
<text x="275.6" y="72.9">C36</text>
<text x="289.6" y="72.9">C35</text>
<text x="223.5" y="80.6">IR_RXD</text>
<text x="257.8" y="79.3">GND</text>
<text x="295.9" y="83.1">GND</text>
<text x="80" y="84.4">TOUCH_CW1</text>
<text x="100.3" y="85.6">R18</text>
<text x="156.2" y="86.9">GND</text>
<text x="214.6" y="89.5">GND</text>
<text x="269.2" y="85.6">GND</text>
<text x="283.2" y="85.6">GND</text>
<text x="80" y="95.8">TOUCH_LEFT1</text>
<text x="100.3" y="95.8">R19</text>
<text x="222.1" y="95.8">+15V</text>
<text x="125.5" y="100.9">+3V3</text>
<text x="143.5" y="100.9">U4</text>
<text x="160" y="97.1">HALL</text>
<text x="190.5" y="98.3">C3</text>
<text x="215.9" y="97.1">C4</text>
<text x="233.7" y="99.6">U5</text>
<text x="80" y="104.7">TOUCH_DOWN1</text>
<text x="100.3" y="106">R20</text>
<text x="199.4" y="106">GND</text>
<text x="209.5" y="102.2">C7</text>
<text x="317.3" y="104.7">+3V3</text>
<text x="331.3" y="104.7">+3V3</text>
<text x="132.1" y="108.5">C5</text>
<text x="163.8" y="108.5">C6</text>
<text x="190.5" y="109.8">C8</text>
<text x="215.7" y="108.5">+3V3</text>
<text x="256.4" y="112.3">+3V3</text>
<text x="269.1" y="112.3">+3V3</text>
<text x="323.8" y="112.3">C9</text>
<text x="337.8" y="112.3">C10</text>
<text x="80" y="114.9">TOUCH_RIGHT1</text>
<text x="100.3" y="116.1">R21</text>
<text x="110.5" y="114.9">GND</text>
<text x="207" y="118.7">R23</text>
<text x="214.6" y="114.9">R22</text>
<text x="261.6" y="119.9">R24</text>
<text x="274.3" y="119.9">R25</text>
<text x="125.7" y="121.2">GND</text>
<text x="137.1" y="121.2">GND</text>
<text x="157.5" y="121.2">GND</text>
<text x="217.2" y="122.5">R26</text>
<text x="317.5" y="125">GND</text>
<text x="331.4" y="125">GND</text>
<text x="90.2" y="131.4">L1</text>
<text x="143.5" y="128.8">15V</text>
<text x="185.4" y="127.6">GND</text>
<text x="307.3" y="128.8">TP1</text>
<text x="62" y="137.7">+3V3</text>
<text x="82.5" y="137.7">U6</text>
<text x="109.2" y="132.6">D3</text>
<text x="129.4" y="132.6">+15V</text>
<text x="178.9" y="132.6">+3V3</text>
<text x="185.4" y="133.9">R28</text>
<text x="288.3" y="136.4">U7</text>
<text x="127" y="140.3">R27</text>
<text x="141" y="140.3">C11</text>
<text x="154.9" y="139">C12</text>
<text x="268" y="142.8">SCX1</text>
<text x="274.3" y="140.3">SDX1</text>
<text x="281.8" y="141.5">+3V3</text>
<text x="68.6" y="144.1">C13</text>
<text x="323.7" y="146.6">+3V3</text>
<text x="62.2" y="155.5">GND</text>
<text x="111.7" y="150.4">GND</text>
<text x="127" y="150.4">R29</text>
<text x="148.6" y="150.4">GND</text>
<text x="219.5" y="158">+15V</text>
<text x="121.9" y="163.1">GND</text>
<text x="293.2" y="165.7">+3V3</text>
<text x="223.5" y="170.7">GND</text>
<text x="304.8" y="168.2">GND</text>
<text x="82.5" y="191.1">R30</text>
<text x="144.8" y="188.5">SWCLK1</text>
<text x="151.1" y="191.1">SWDIO1</text>
<text x="68.4" y="192.3">+3V3</text>
<text x="83.8" y="199.9">CN1</text>
<text x="149.9" y="202.5">~RESET1</text>
<text x="82.5" y="206.3">R31</text>
<text x="68.6" y="212.6">GND</text>
</g>
<g font-size="2.3" fill="#00f">
<text x="182.9" y="23.4">10k</text>
<text x="260.3" y="22.1">10k</text>
<text x="64.5" y="26">CAPTOUCH_00</text>
<text x="77.7" y="28.5">CAPTOUCH_RET</text>
<text x="100.3" y="26">1M</text>
<text x="147.3" y="27.2">0</text>
<text x="159.7" y="27.2">BUZZER</text>
<text x="226.1" y="29.8">XL-2012IRC-940</text>
<text x="248.3" y="29.8">IR_TXD</text>
<text x="301" y="28.5">5.1</text>
<text x="317.8" y="28.5">MOTOR</text>
<text x="340.4" y="24.7">10k</text>
<text x="64.5" y="39.9">CAPTOUCH_01</text>
<text x="100.3" y="39.9">1M</text>
<text x="128.3" y="39.9">2.7kHz</text>
<text x="149.9" y="41.2">1N5819WS</text>
<text x="215.9" y="36.1">22</text>
<text x="287" y="41.2">Z3OC1T8219731</text>
<text x="64.5" y="47.5">CAPTOUCH_02</text>
<text x="168.9" y="46.3">L2N7002SLLT1G</text>
<text x="226.1" y="42.5">XL-2012IRC-940</text>
<text x="256.5" y="47.5">L2N7002SLLT1G</text>
<text x="313.7" y="42.5">1N5819WS</text>
<text x="326.4" y="47.5">L2N7002SLLT1G</text>
<text x="100.3" y="50.1">1M</text>
<text x="64.5" y="57.7">CAPTOUCH_03</text>
<text x="226.1" y="55.2">XL-2012IRC-940</text>
<text x="100.3" y="60.2">1M</text>
<text x="64.5" y="67.9">CAPTOUCH_04</text>
<text x="100.3" y="70.4">1M</text>
<text x="161.3" y="66.6">2.2k</text>
<text x="172.7" y="71.7">MICROPHONE</text>
<text x="330.2" y="71.7">SEN_I2C_SDA</text>
<text x="226.1" y="75.5">200</text>
<text x="247.6" y="76.8">2.2uF</text>
<text x="275.6" y="75.5">4.7uF</text>
<text x="289.6" y="75.5">100nF</text>
<text x="330.2" y="74.2">VIS_INT</text>
<text x="330.2" y="76.8">SEN_I2C_SCL</text>
<text x="64.5" y="78">CAPTOUCH_05</text>
<text x="100.3" y="80.6">1M</text>
<text x="162.6" y="78">10uF</text>
<text x="198.1" y="83.1">IRM-H638T/TR2</text>
<text x="247.6" y="83.1">IR_RXD</text>
<text x="303.5" y="80.6">LTR-308ALS-01</text>
<text x="64.5" y="88.2">CAPTOUCH_06</text>
<text x="133.3" y="84.4">B4013AM423-092</text>
<text x="100.3" y="90.7">1M</text>
<text x="64.5" y="98.3">CAPTOUCH_07</text>
<text x="100.3" y="100.9">1M</text>
<text x="174" y="104.7">HALL</text>
<text x="190.5" y="106">100nF</text>
<text x="215.9" y="104.7">10uF</text>
<text x="64.5" y="108.5">CAPTOUCH_08</text>
<text x="100.3" y="111">1M</text>
<text x="132.1" y="111">100nF</text>
<text x="143.5" y="111">HAL403SO</text>
<text x="163.8" y="111">100nF</text>
<text x="209.5" y="109.8">10uF</text>
<text x="64.5" y="118.7">CAPTOUCH_09</text>
<text x="190.5" y="117.4">100nF</text>
<text x="214.6" y="119.9">0</text>
<text x="323.8" y="114.9">100nF</text>
<text x="337.8" y="114.9">100nF</text>
<text x="100.3" y="121.2">1M</text>
<text x="207" y="123.7">0</text>
<text x="261.6" y="122.5">2.2k</text>
<text x="274.3" y="122.5">2.2k</text>
<text x="303.1" y="124.2" transform="rotate(-90 303.1 124.2)">SEN_I2C_SDA</text>
<text x="305.6" y="124.2" transform="rotate(-90 305.6 124.2)">SEN_I2C_SCL</text>
<text x="197.5" y="128.8">OLED_CS</text>
<text x="217.2" y="127.6">1M</text>
<text x="283.2" y="126.3">SEN_I2C_SDA</text>
<text x="283.2" y="128.8">SEN_I2C_SCL</text>
<text x="90.2" y="136.4">10uH</text>
<text x="197.4" y="133.9">OLED_DC</text>
<text x="109.2" y="140.3">1N5819WS</text>
<text x="127" y="142.8">100k</text>
<text x="141" y="142.8">100nF</text>
<text x="154.9" y="141.5">10uF</text>
<text x="185.4" y="139">10k</text>
<text x="196" y="141.5">OLED_SCK</text>
<text x="68.6" y="146.6">10uF</text>
<text x="194.8" y="144.1">OLED_MOSI</text>
<text x="82.5" y="150.4">MT3540-F23</text>
<text x="127" y="153">10k</text>
<text x="263.8" y="153">IMU_INT1</text>
<text x="332.7" y="153">IMU_INT2</text>
<text x="284.5" y="161.8">LSM6DS3TR</text>
<text x="101.6" y="188.5">SAO_I2C_SDA</text>
<text x="82.5" y="196.1">1k</text>
<text x="101.6" y="193.6">SAO_GPIO_1</text>
<text x="125.1" y="196.1">SWCLK</text>
<text x="83.8" y="202.5">BH254VS-6P</text>
<text x="125.5" y="198.7">SWDIO</text>
<text x="125.7" y="201.2">RESET</text>
<text x="101.6" y="208.8">SAO_GPIO_2</text>
<text x="82.5" y="211.4">1k</text>
<text x="101.6" y="213.9">SAO_I2C_SCL</text>
</g>
<g font-size="2.3" fill="#999">
<text x="237.5" y="76.8">R16</text>
<text x="237.5" y="79.3">20k</text>
</g>
<text font-size="1.6" fill="#000080" x="198.1" y="70.6">CGQ1</text>
</svg>
